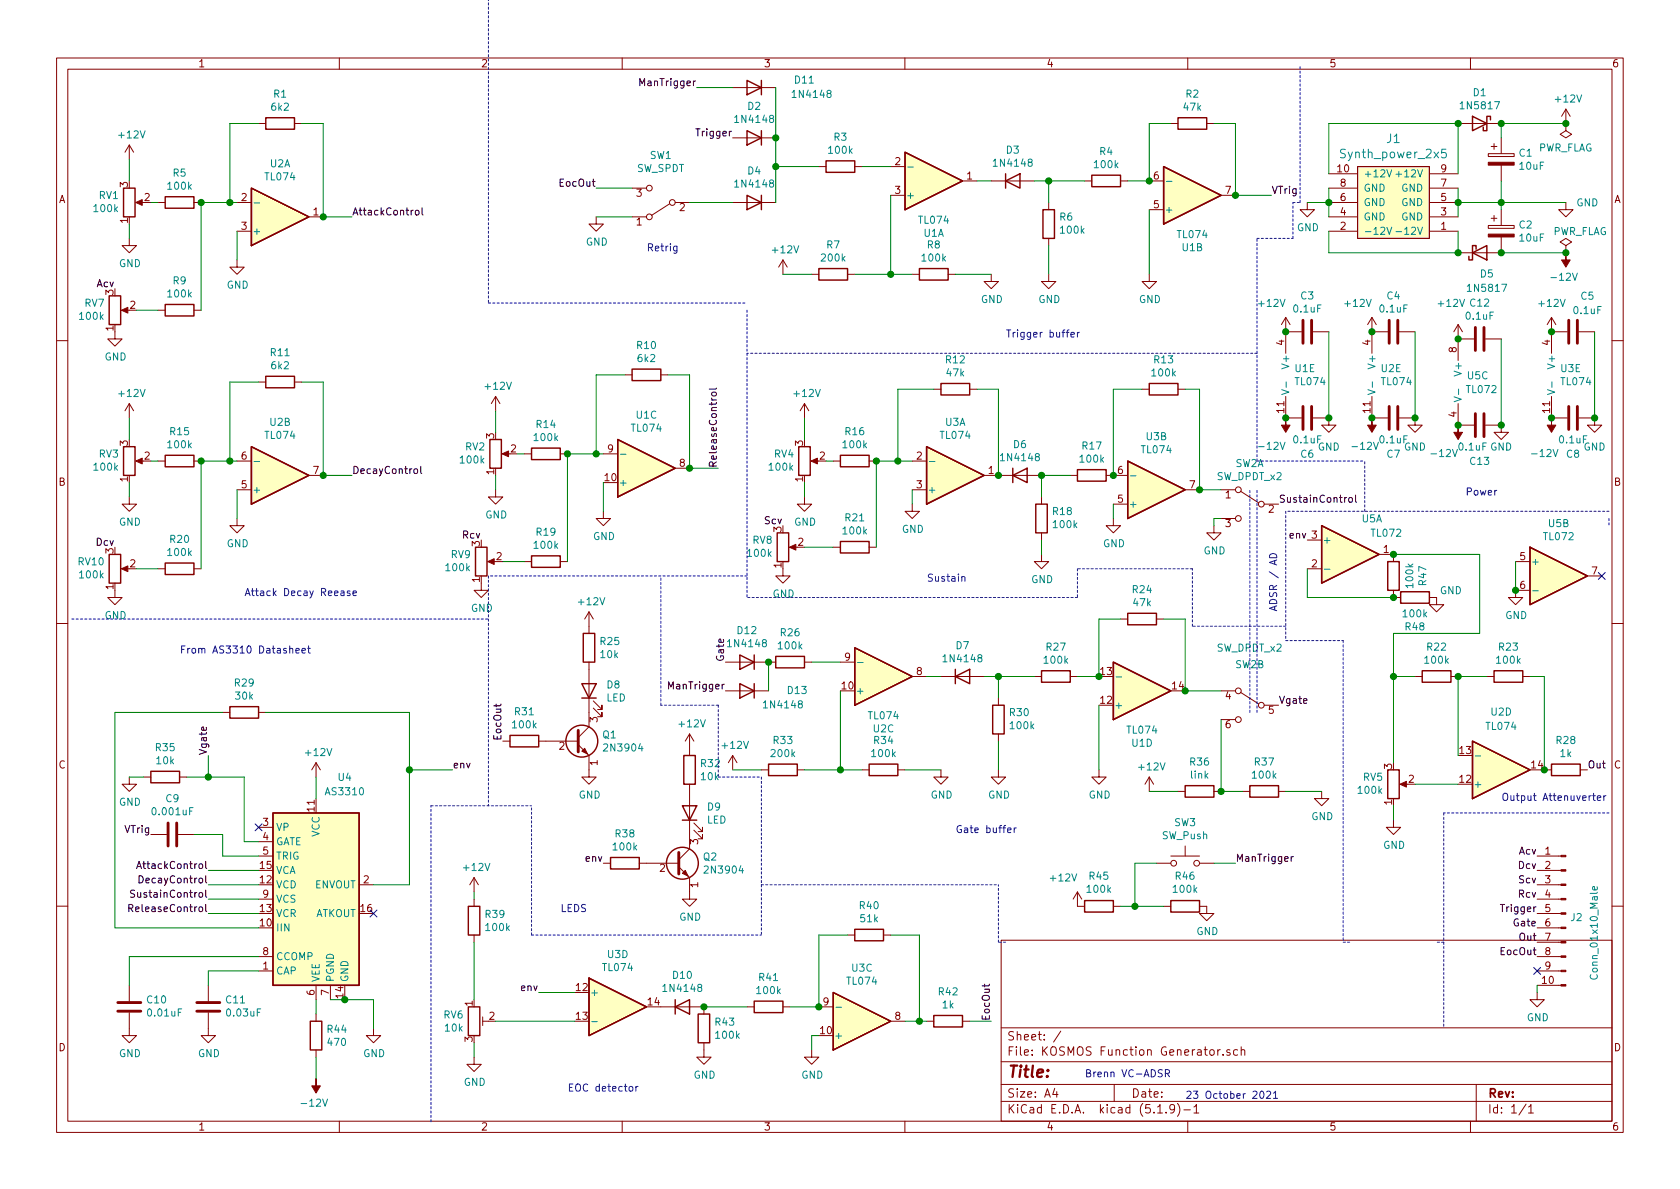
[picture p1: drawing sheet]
<svg xmlns="http://www.w3.org/2000/svg" width="297mm" height="210mm" viewBox="0 0 297 210" stroke-linecap="round" stroke-linejoin="round" font-family="sans-serif">
<g fill="none" stroke="#840000" stroke-width=".18">
<path d="M10 10.3h277v189.9h-277zM12 12.2h273v186.1h-273zM60 10.3v1.9M110 10.3v1.9M129.5 15.5h7.7M160 10.3v1.9M210 10.3v1.9M260 10.3v1.9M276.9 19.3l-.8 1.3M276.9 19.3v2.5M276.9 19.3l.7 1.3M22.9 25.6v2.6"/>
<path d="M22.9 25.6l-.8 1.3M22.9 25.6l.7 1.3M24.4 35.8h1M27.9 35.8h1.3M34.3 35.8h1.3M41.9 35.8h2.5M45.7 21.8h1.3M52.1 21.8h1.2M54.6 38.3h2.5M105.4 38.3v1.3h1.3l-1.3 1.3-1.3-1.3h1.3M111.8 38.3h2.5M111.8 33.3h2.5"/>
<path d="M118.4 36.1l-3.2 2M119.4 35.8h2.5M129.5 35.8h7.7M129.5 24.4h7.7M144.8 29.5h1.2M151.1 29.5h1.3M157.5 34.5h2.5M157.5 29.5h2.5M170.2 32h2.5M175.3 32h7.6M185.4 35.8v1.3M191.8 32h1.2"/>
<path d="M198.1 32h1.3M203.2 32h2.5M203.2 37.1h2.5M207 21.8h1.3M213.4 21.8h1.2M215.9 34.5h2.5M231.1 35.8v1.3h1.3l-1.3 1.2-1.2-1.2h1.2M234.9 38.3h5.1M234.9 35.8h5.1M234.9 33.3h5.1M234.9 30.7h5.1M240 29.5h12.7v12.7h-12.7z"/>
<path d="M252.7 38.3h5.1M252.7 35.8h5.1M252.7 33.3h5.1M252.7 30.7h5.1M257.8 21.8h7.6M263.1 39.9h4.6v.5h-4.6zM263.1 27.2h4.6v.5h-4.6zM263.7 38.6h1M263.7 25.9h1M264.2 25.4v1M264.2 38.1v1M265.4 24.4v2.8"/>
<path d="M265.4 29.2v2.8M265.4 37.1v2.8M276.9 21.8v1.3l1 .6-1 .7-1.1-.7 1.1-.6M276.9 21.8h.1M276.9 35.8v1.3h1.2l-1.2 1.2-1.3-1.2h1.3M20.3 58.7v1.2h1.3l-1.3 1.3-1.3-1.3h1.3M21.8 54.9h1.1M22.9 42.2v1.2h1.2l-1.2 1.3-1.3-1.3h1.3M27.9 54.9h1.3M34.3 54.9h1.3M41.9 46v1.2h1.3l-1.3 1.3-1.3-1.3h1.3M41.9 40.9h2.5"/>
<path d="M138.4 46l-.7 1.2M138.4 46v2.5M138.4 46l.8 1.2M143.5 48.5h1.3M149.9 48.5h1.2M161.3 48.5h1.3M167.6 48.5h1.3M175.3 48.5v1.3h1.2l-1.2 1.2-1.3-1.2h1.3M185.4 48.5v1.3h1.3l-1.3 1.2-1.3-1.2h1.3M185.4 42.2v1.2M203.2 48.5v1.3h1.3l-1.3 1.2-1.3-1.2h1.3M227.3 58.7h2.8"/>
<path d="M227.3 56.1l-.7 1.3M227.3 56.1v6.4M227.3 56.1l.8 1.3M232.2 58.7h2.7M234.9 40.9h5.1M242.6 58.7h2.8M242.6 56.1v6.4M242.6 56.1l-.8 1.3M242.6 56.1l.7 1.3M247.4 58.7h2.8M252.7 40.9h5.1M257.8 57.4l-.8 1.3"/>
<path d="M257.8 57.4v6.3M257.8 57.4l.8 1.3M257.8 59.9h2.8M262.6 59.9h2.8M265.4 41.9v2.8h-7.6M274.3 56.1v6.4M274.3 58.7h2.8M274.3 56.1l-.7 1.3M274.3 56.1l.8 1.3M276.9 43.4l1-.6-1-.6-1.1 .6 1.1 .6v1.3M276.9 44.7h.1M279.1 58.7h2.8"/>
<path d="M10 60.2h2M22.9 71.4v2.5M22.9 71.4l-.8 1.2M22.9 71.4l.7 1.2M45.7 67.6h1.3M52.1 67.6h1.2M87.6 70.1l-.7 1.3M87.6 70.1v2.5M87.6 70.1l.8 1.3M110.5 66.3h1.3M116.8 66.3h1.3M142.2 71.4l-.7 1.2"/>
<path d="M142.2 71.4v2.5M142.2 71.4l.8 1.2M165.1 68.8h1.3M171.4 68.8h1.3M201.9 68.8h1.3M208.3 68.8h1.2M227.3 70.1v3.8h2.8M232.2 73.9h2.7v1.3h1.3l-1.3 1.2-1.2-1.2h1.2M242.6 70.1v3.8h2.8M247.4 73.9h2.8v1.3h1.3l-1.3 1.2-1.3-1.2h1.3M257.8 71.4v3.8h2.8M262.6 75.2h2.8v1.2h1.3l-1.3 1.3-1.2-1.3h1.2"/>
<path d="M274.3 70.1v3.8h2.8M279.1 73.9h2.8v1.3h1.3l-1.3 1.2-1.2-1.2h1.2M285 60.2h2M22.9 87.9v1.2h1.2l-1.2 1.3-1.3-1.3h1.3M24.4 81.5h1M27.9 81.5h1.3M34.3 81.5h1.3M41.9 91.7v1.3h1.3l-1.3 1.2-1.3-1.2h1.3M41.9 81.5h2.5M41.9 86.6h2.5M54.6 84.1h2.5M86.6 99.3h1"/>
<path d="M87.6 86.6v1.3h1.3l-1.3 1.2-1.2-1.2h1.2M89.2 80.3h1M92.7 80.3h1.3M92.7 99.3h1.3M99.1 80.3h1.2M99.1 99.3h1.2M106.7 90.4v1.3h1.2l-1.2 1.3-1.3-1.3h1.3M106.7 80.3h2.5M119.4 82.8h2.5M140 96.8h1M142.2 87.9v1.2h1.3l-1.3 1.3-1.2-1.3h1.2M143.8 81.5h1"/>
<path d="M147.3 81.5h1.3M147.3 96.8h1.3M153.7 81.5h1.2M153.7 96.8h1.2M161.3 89.1v1.3h1.3l-1.3 1.3-1.3-1.3h1.3M161.3 81.5h2.5M161.3 86.6h2.5M174 84.1h10.1M184.1 98v1.3h1.3l-1.3 1.3-1.2-1.3h1.2M184.1 87.9v1.2M184.1 94.2v1.3M189.2 84.1h1.3"/>
<path d="M195.6 84.1h3.8M196.8 91.7v1.3h1.3l-1.3 1.2-1.2-1.2h1.2M196.8 89.1h2.6M209.5 86.6h2.6M214.6 93v1.2h1.3l-1.3 1.3-1.2-1.3h1.2M215.9 86.6h2.5M215.9 91.7h2.5M219.3 86.9l3.2 2M223.5 89.1h2.6M231.1 95.5h2.6M243.8 98h2.6v1.3M268 99.3h2.5"/>
<path d="M10 110.3h2M20.3 104.4v1.3h1.3l-1.3 1.2-1.3-1.2h1.3M21.8 100.6h1.1M27.9 100.6h1.3M34.3 100.6h1.3M85.1 103.1v1.3h1.3l-1.3 1.3-1.3-1.3h1.3M104.1 108.2l-.7 1.3M104.1 108.2v3.8M104.1 117.1v11.4l-1.9 1.9M104.1 108.2l.8 1.3M128.3 117.1h8.9M138.4 100.6v1.2h1.3l-1.3 1.3-1.2-1.3h1.2"/>
<path d="M142.2 117.1h1.3M148.6 117.1h2.5M161.3 119.6h2.5M166.4 119.6h7.6M182.9 119.6h1.2M189.2 119.6h1.3M198.1 109.5h1.3M204.5 109.5h1.2M231.1 100.6h2.6M246.4 104.4v1.3h1.2M250.2 119.6h1.3M252.7 105.7h1.3v1.2h1.3l-1.3 1.3-1.3-1.3h1.3"/>
<path d="M256.5 119.6h1.3M262.9 119.6h1.3M269.2 119.6h1.3M270.5 104.4h-2.5v1.3h1.2l-1.2 1.2-1.3-1.2h1.3M280.7 101.8h2.5M285 110.3h2M22.9 137.4v1.3h1.2l-1.2 1.2-1.3-1.2h1.3M25.4 137.4h1.3M31.7 137.4h1.3M39.4 126h1.2M45.7 126h1.3M55.9 134.9v2.5"/>
<path d="M55.9 134.9l-.8 1.2M55.9 134.9l.7 1.2M88.9 131.1h1.3M95.2 131.1h7M102.2 131.7l1.9 1.9v3.8h1.3l-1.3 1.3-1.2-1.3h1.2M104.9 125.2l1.5 1.5v-.7v.7h-.7M104.9 123.9l1.5 1.6v-.8v.8h-.7M121.9 129.8l-.7 1.3M121.9 129.8v3.8M121.9 138.7v11.4l-1.9 1.9M121.9 129.8l.8 1.3M128.3 122.2h7.6"/>
<path d="M129.5 133.6l-.7 1.3M129.5 133.6v2.5M129.5 133.6l.8 1.3M134.6 136.1h1.3M141 136.1h1.2M152.4 136.1h1.3M158.7 136.1h1.3M166.4 136.1v1.3h1.2l-1.2 1.3-1.3-1.3h1.3M176.5 136.1v1.3h1.3l-1.3 1.3-1.2-1.3h1.2M176.5 123.4v1.3M176.5 129.8v1.3M194.3 136.1v1.3h1.3l-1.3 1.3-1.3-1.3h1.3"/>
<path d="M203.2 137.4l-.8 1.3M203.2 137.4v2.5M203.2 137.4l.8 1.3M208.3 139.9h1.2M214.6 139.9h1.3M215.9 122.2h2.5M215.9 127.2h2.5M219.3 122.4l3.2 2.1M219.7 139.9h1.3M223.5 124.7h2.6M226.1 139.9h1.2M233.7 139.9v1.3h1.2l-1.2 1.3-1.3-1.3h1.3"/>
<path d="M247.9 138.7h1M273 136.1h1.3M279.4 136.1h1.3M26.7 147.6h2.8M31.5 147.6h2.8M45.7 151.4h2.6M45.7 146.3h2.6M45.7 148.8h2.6M45.7 159h2.6M63.5 156.5h2.5M83.8 155.2l-.7 1.3M83.8 155.2v2.5"/>
<path d="M83.8 159v1.3M83.8 155.2l.8 1.3M106.7 152.6h1.2M113 152.6h7M120 153.3l1.9 1.9v3.8h1.3l-1.3 1.3-1.3-1.3h1.3M122.7 146.8l1.5 1.5v-.7v.7h-.8M122.7 145.5l1.5 1.6v-.8v.8h-.8M190.5 157.7v2.6h1.3M190.5 157.7l-.8 1.3M190.5 157.7l.8 1.3M204.5 152.6h2.5M207 151.4h5.1"/>
<path d="M209.5 149.6v1.8M212.1 152.6h2.5M246.4 145v1.3h1.2l-1.2 1.3-1.3-1.3h1.3M271.8 151.4h4.2M271.8 156.5h4.2M271.8 159h4.2M271.8 153.9h4.2M10 160.2h2M22.9 179.1v4h1.2l-1.2 1.3-1.3-1.3h1.3M22.9 174.2v2.8M36.8 179.1v4h1.3l-1.3 1.3-1.2-1.3h1.2M36.8 174.2v2.8"/>
<path d="M45.7 171.7h2.6M45.7 169.2h2.6M55.9 174.2v2.6M55.9 179.3v1.3M58.4 174.2v2.6M83.8 165.3v1.3M85.3 179.8v1.6M116.8 178h7.7v1.3M132.1 178h1.2M138.4 178h1.3M144.8 178h2.5M149.9 165.3h1.2"/>
<path d="M156.2 165.3h1.3M177 166.3h108v32h-108zM196.8 160.3h1.3M205.7 160.3h1.3M212.1 160.3h1.3v1.2h1.2l-1.2 1.3-1.3-1.3h1.3M271.8 175.5v1.3h1.2l-1.2 1.2-1.3-1.2h1.3M271.8 171.7h4.2M271.8 169.2h4.2M271.8 174.2h4.2M271.8 166.6h4.2M271.8 164.1h4.2M271.8 161.5h4.2"/>
<path d="M285 160.2h2M55.9 185.7v1.2M60 198.3v1.9M66 181.9v1.2h1.3l-1.3 1.3-1.2-1.3h1.2M83.8 186.9v1.3h1.3l-1.3 1.3-1.3-1.3h1.3M85.3 180.6h1.1M110 198.3v1.9M124.5 184.4v2.5h1.2l-1.2 1.3-1.3-1.3h1.3M143.5 185.7v1.2h1.3l-1.3 1.3-1.3-1.3h1.3M157.5 180.6h2.5M160 198.3v1.9M163.8 180.6h1.3"/>
<path d="M170.2 180.6h1.2M177 194.8h108M177 191.8h108M177 187.8h108M177 181.8h108M186.5 192.5l-.4 1h1M186.8 193v1M187.6 182.3l-1.3 2M197 191.8v3M204.7 196.8h.8M206.2 196.7v.1M207.7 196l-.1 .1a.48 .48 0 0 1-.6 .1l-.2-.2 .2-.6a.48 .48 0 0 1 .6 .1 1.27 1.27 0 0 1-.2 1.2l-.4 .1"/>
<path d="M208.2 195.1a1.71 1.71 0 0 1 0 2.3M209.3 196.3h1.2M210 198.3v1.9M211.1 195.8l.4-.5v1.5M211.1 196.8h.9M214 185.7l.2-.1 .4 .1v.8l-.2 .1-.4-.1zM215.3 185.6v1M215.7 185.6l-.4 .3M216.3 186.5v.1M217.4 185.7l-.3-.1-.2 .2 .1 .2 .4 .2v.3h-.5M218.8 185.7l-.4-.1-.3 .3 .1 .6 .2 .1 .4-.1M219.5 185.7l.2-.1 .3 .1 .1 .9"/>
<path d="M219.5 185.1v1.5M260 198.3v1.9M261 191.8v6.5M269.8 195.2l-1.2 2M270.3 195.8l.4-.5v1.5M270.3 196.8h.8"/>
<circle cx="114.8" cy="38.3" r=".51"/>
<circle cx="114.8" cy="33.3" r=".51"/>
<circle cx="118.9" cy="35.8" r=".51"/>
<circle cx="218.9" cy="86.6" r=".51"/>
<circle cx="218.9" cy="91.7" r=".51"/>
<circle cx="223" cy="89.1" r=".51"/>
<circle cx="218.9" cy="122.2" r=".51"/>
<circle cx="218.9" cy="127.2" r=".51"/>
<circle cx="223" cy="124.7" r=".51"/>
<circle cx="207.5" cy="152.6" r=".51"/>
<circle cx="211.6" cy="152.6" r=".51"/>
</g>
<g fill="none" stroke="#840000" stroke-width=".25">
<path d="M132.1 14.2l2.5 1.3-2.5 1.3zM134.6 14.2v2.6M21.8 33.3h2.1v5h-2.1zM29.2 34.8h5.1v2h-5.1zM44.4 33.3l10.2 5-10.2 5.1zM47 20.8h5.1v2.1h-5.1zM132.1 34.5l2.5 1.3-2.5 1.3zM132.1 23.1l2.5 1.3-2.5 1.2zM134.6 23.1v2.5M134.6 34.5v2.6M146 28.4h5.1v2.1h-5.1zM160 26.9l10.2 5.1-10.2 5.1z"/>
<path d="M177.8 32l2.5-1.3v2.6zM177.8 30.7v2.6M184.4 37.1h2v5.1h-2zM193 31h5.1v2h-5.1zM205.7 29.5l10.2 5-10.2 5.1zM208.3 20.8h5.1v2.1h-5.1zM260.3 20.6l2.6 1.2-2.6 1.3zM263.5 21.2v-.6h-.6v2.5h-.6v-.6M19.3 52.3h2v5.1h-2zM29.2 53.8h5.1v2.1h-5.1zM144.8 47.5h5.1v2h-5.1zM162.6 47.5h5v2h-5z"/>
<path d="M260.3 44.7l2.6-1.3v2.6zM261 44.1v-.7h-.7v2.6h-.6v-.7M21.8 79h2.1v5.1h-2.1zM44.4 79l10.2 5.1-10.2 5zM47 66.5h5.1v2.1h-5.1zM86.6 77.7h2v5.1h-2zM94 79.2h5.1v2.1h-5.1zM109.2 77.7l10.2 5.1-10.2 5.1zM111.8 65.3h5v2h-5zM141.2 79h2.1v5.1h-2.1zM163.8 79l10.2 5.1-10.2 5zM166.4 67.8h5v2h-5z"/>
<path d="M203.2 67.8h5.1v2h-5.1zM19.3 98h2v5.1h-2zM29.2 80.5h5.1v2h-5.1zM29.2 99.6h5.1v2h-5.1zM84.1 96.8h2v5h-2zM94 98.3h5.1v2h-5.1zM137.4 94.2h2v5.1h-2zM148.6 80.5h5.1v2h-5.1zM148.6 95.8h5.1v2h-5.1zM179.1 84.1l2.5-1.3v2.5zM179.1 82.8v2.5M183.1 89.1h2.1v5.1h-2.1z"/>
<path d="M190.5 83.1h5.1v2h-5.1zM199.4 81.5l10.1 5.1-10.1 5.1zM233.7 93l10.1 5-10.1 5.1zM245.4 99.3h2v5.1h-2zM270.5 96.8l10.2 5-10.2 5.1zM103.1 112h2.1v5.1h-2.1zM130.8 115.8l2.5 1.3-2.5 1.3zM133.3 115.8v2.6M137.2 116.1h5v2h-5zM151.1 114.5l10.2 5.1-10.2 5.1zM168.9 119.6l2.5-1.2v2.5zM168.9 118.4v2.5"/>
<path d="M184.1 118.6h5.1v2h-5.1zM196.8 117.1l10.2 5.1-10.2 5zM199.4 108.5h5.1v2h-5.1zM247.6 104.6h5.1v2.1h-5.1zM251.5 118.6h5v2h-5zM264.2 118.6h5v2h-5zM26.7 136.4h5v2h-5zM40.6 125h5.1v2h-5.1zM90.2 130h5v2.1h-5zM102.9 120.9h2.5l-1.3 2.5zM102.9 123.4h2.5M120.9 133.6h2v5.1h-2z"/>
<path d="M130.8 120.9l2.5 1.3-2.5 1.2zM133.3 120.9v2.5M135.9 135.1h5.1v2.1h-5.1zM153.7 135.1h5v2.1h-5zM175.5 124.7h2v5.1h-2zM209.5 138.9h5.1v2.1h-5.1zM221 138.9h5.1v2.1h-5.1zM245.4 136.1h2v5.1h-2zM260.3 131.1l10.2 5-10.2 5.1zM274.3 135.1h5.1v2.1h-5.1zM48.3 143.8h15.2v30.4h-15.2zM107.9 151.6h5.1v2.1h-5.1z"/>
<path d="M120.6 142.5h2.6l-1.3 2.5zM120.6 145h2.6M191.8 159.3h5v2h-5zM207 159.3h5.1v2h-5.1zM82.8 160.3h2v5h-2zM82.8 178h2v5.1h-2zM104.1 173l10.2 5-10.2 5.1zM119.4 178l2.5-1.2v2.5zM119.4 176.8v2.5M123.4 179.3h2.1v5.1h-2.1zM133.3 177h5.1v2.1h-5.1zM147.3 175.5l10.2 5.1-10.2 5.1z"/>
<path d="M151.1 164.3h5.1v2.1h-5.1zM165.1 179.6h5.1v2h-5.1zM54.9 180.6h2v5.1h-2z"/>
<circle cx="102.9" cy="131.1" r="2.82"/>
<circle cx="120.6" cy="152.6" r="2.82"/>
</g>
<g fill="#ffffc2" stroke="#ffffc2" stroke-width=".18">
<path d="M104.1 173l10.2 5-10.2 5.1z"/>
<path d="M147.3 175.5l10.2 5.1-10.2 5.1z"/>
<path d="M270.5 96.8l10.2 5-10.2 5.1z"/>
<path d="M233.7 93l10.1 5-10.1 5.1z"/>
<path d="M163.8 79l10.2 5.1-10.2 5z"/>
<path d="M199.4 81.5l10.1 5.1-10.1 5.1z"/>
<path d="M196.8 117.1l10.2 5.1-10.2 5z"/>
<path d="M151.1 114.5l10.2 5.1-10.2 5.1z"/>
<path d="M205.7 29.5l10.2 5-10.2 5.1z"/>
<path d="M160 26.9l10.2 5.1-10.2 5.1z"/>
<path d="M44.4 33.3l10.2 5-10.2 5.1z"/>
<path d="M44.4 79l10.2 5.1-10.2 5z"/>
<path d="M109.2 77.7l10.2 5.1-10.2 5.1z"/>
<path d="M260.3 131.1l10.2 5-10.2 5.1z"/>
<path d="M48.3 143.8h15.2v30.4h-15.2z"/>
<path d="M240 29.5h12.7v12.7h-12.7z"/>
</g>
<g fill="none" stroke="#008484" stroke-width=".18">
<path d="M44.9 35.9h1M160.5 29.5h1M206.2 32.1h1M245.2 30l.4 1.3 .5-1.3M246.8 30.8h1M255.7 26.4h-.8v.7l.2-.1h.5l.1 .2v.6l-.3 .1h-.3l-.2-.1M245.2 40.2l.4 1.2 .5-1.2M246.8 41h1M226.6 68.9l1.3 .4-1.3 .5M227.4 67.5v1M241.9 68.9l1.2 .4-1.2 .5M242.6 67.5v1"/>
<path d="M257.1 70.2l1.3 .4-1.3 .4M257.9 68.8v1M273.6 68.9l1.3 .4-1.3 .5M274.4 67.5v1M44.9 81.6h1M109.7 80.3h1M164.3 81.6h1M199.9 84.1h1M151.6 117.2h1M197.3 119.7h1M234.2 100.7h1M271 104.5h1"/>
<path d="M260.8 133.7h1M282.4 156.8v.4l-.2 .2-.6-.1v-.5h.3l.1 .6M147.8 178.1h1M104.6 180.7h1"/>
</g>
<g fill="none" stroke="#840000" stroke-width=".51">
<path d="M230.4 56.6v4.1M231.9 56.6v4.1M245.6 56.6v4.1M247.1 56.6v4.1M260.9 57.9v4.1M262.4 57.9v4.1M277.4 56.6v4.1M278.9 56.6v4.1M230.4 71.9v4M231.9 71.9v4M245.6 71.9v4M247.1 71.9v4"/>
<path d="M260.9 73.1v4.1M262.4 73.1v4.1M277.4 71.9v4M278.9 71.9v4M102.2 129.2v3.8M29.7 145.5v4.1M31.2 145.5v4.1M120 150.7v3.9M20.8 177.3h4.1M20.8 178.8h4.1M34.8 177.3h4.1M34.8 178.8h4.1"/>
</g>
<g fill="#840000" stroke="#840000" stroke-width=".18">
<path d="M274.3 73.9v1.3h.8l-.8 1.2-.7-1.2h.7z"/>
<path d="M143.4 81.5l1.1-.5v1z"/>
<path d="M88.8 80.3l1.1-.5v1z"/>
<path d="M139.6 96.8l1.1-.5v1z"/>
<path d="M227.3 73.9v1.3h.8l-.8 1.2-.7-1.2h.7z"/>
<path d="M86.2 99.3l1.2-.5v1z"/>
<path d="M247.5 138.7l1.2-.5v1z"/>
<path d="M21.5 100.6l1.1-.5v1z"/>
<path d="M21.5 54.9l1.1-.5v1z"/>
<path d="M120.6 154.4l.6-.5 .5 1z"/>
<path d="M257.8 75.2v1.2h.8l-.8 1.3-.8-1.3h.8z"/>
<path d="M242.6 73.9v1.3h.7l-.7 1.2-.8-1.2h.8z"/>
<path d="M24 35.8l1.1-.5v1z"/>
<path d="M276 174.1h.9v.3h-.9z"/>
<path d="M276 171.6h.9v.2h-.9z"/>
<path d="M276 169h.9v.3h-.9z"/>
<path d="M276 166.5h.9v.2h-.9z"/>
<path d="M276 164h.9v.2h-.9z"/>
<path d="M276 161.4h.9v.3h-.9z"/>
<path d="M276 158.9h.9v.2h-.9z"/>
<path d="M276 156.3h.9v.3h-.9z"/>
<path d="M276 153.8h.9v.2h-.9z"/>
<path d="M276 151.3h.9v.2h-.9z"/>
<path d="M102.9 132.8l.5-.5 .5 1z"/>
<path d="M55.9 190.7v1.3h.7l-.7 1.3-.8-1.3h.8z"/>
<path d="M24 81.5l1.1-.5v1z"/>
<path d="M276.9 44.7v1.3h.7l-.7 1.2-.8-1.2h.8z"/>
<path d="M263.1 41.4h4.6v.5h-4.6z"/>
<path d="M263.1 28.7h4.6v.5h-4.6z"/>
</g>
<g fill="none" stroke="#0000c2" stroke-width=".18" stroke-dasharray=".4 .4">
<path d="M86.4 0v53.6M228.6 35.8h1.3M229.9 35.8v-24.1M86.4 53.6h45.7M132.1 54.9v50.8M222.2 42.2h6.4M228.6 42.2v-6.4M222.2 62.5h-90.1M222.2 81.5v-39.3M222.2 81.5h19.1M227.3 90.4v22.9M241.3 90.4v-8.9"/>
<path d="M284.5 91.7v1.3M284.5 90.4h-57.2M12.7 109.5h73.7M86.4 101.8v40.7M132.1 101.8h-45.7M190.5 105.7h-58.4M190.5 100.6v5.1M210.8 110.7v-10.1M210.8 100.6h-20.3M227.3 113.3h10.2M227.3 110.7h-16.5M237.5 113.3v53.3"/>
<path d="M116.8 124.7v-22.9M127 137.4h7.6M127 124.7h-10.2M127 124.7v12.7M134.6 137.4v27.9M221 126v-39.4M222.2 126v-39.4M76.2 142.5h17.8M134.6 156.5h41.9M255.3 143.8v38.1M284.5 143.8h-29.2M94 165.3v-22.8"/>
<path d="M94 165.3h40.6M176.5 166.6v-10.1M177.8 166.6h-1.3M237.5 166.6h1.3M255.3 166.6h-1.3M76.2 198.4v-55.9"/>
</g>
<g fill="none" stroke="#008400" stroke-width=".18">
<path d="M123.2 15.5h6.3M137.2 15.5v20.3M22.9 28.2v3.8M22.9 39.6v2.6M26.7 35.8h1.2M41.9 35.8h-6.3v19.1M45.7 21.8h-5.1v14M53.3 21.8h3.8v16.5h5.1M105.4 38.3h6.4M105.4 33.3h6.4M121.9 35.8h7.6M137.2 29.5h7.6"/>
<path d="M152.4 29.5h5.1M157.5 34.5v14M172.7 32h2.6M182.9 32h8.9M185.4 32v3.8M203.2 37.1v11.4M207 21.8h-3.8v10.2h-3.8M214.6 21.8h3.8v12.7h6.4M231.1 35.8h3.8M234.9 30.7v-8.9h22.9v8.9M234.9 33.3v5M257.8 35.8h19.1"/>
<path d="M257.8 33.3v5M265.4 32v5.1M276.9 21.8h-11.5v2.6M24.1 54.9h3.8M41.9 40.9v5.1M138.4 48.5h5.1M151.1 48.5h10.2M168.9 48.5h6.4M185.4 43.4v5.1M234.9 40.9v3.8h22.9v-3.8M234.9 58.7v15.2M250.2 58.7v15.2"/>
<path d="M265.4 44.7h11.5M265.4 59.9v15.3M281.9 58.7v15.2M22.9 73.9v3.8M45.7 67.6h-5.1v13.9M53.3 67.6h3.8v16.5h5.1M87.6 72.6v3.8M110.5 66.3h-5.1v14M118.1 66.3h3.8v16.5h5.1M142.2 73.9v3.8M165.1 68.8h-6.4v12.7M172.7 68.8h3.8v15.3"/>
<path d="M201.9 68.8h-5.1v15.3M209.5 68.8h2.6v17.8h3.8M22.9 85.3v2.6M26.7 81.5h1.2M41.9 81.5h-6.3v19.1M41.9 86.6v5.1M87.6 84.1v2.5M88.9 99.3h3.8M91.4 80.3h1.3M106.7 85.3v5.1M106.7 80.3h-6.4v19M142.2 96.8h5.1"/>
<path d="M142.2 85.3v2.6M146 81.5h1.3M161.3 81.5h-6.4v15.3M161.3 86.6v2.5M184.1 95.5v2.5M189.2 84.1h-5.1v3.8M196.8 89.1v2.6M215.9 91.7h-1.3v1.3M246.4 98h15.2v14h-15.2v22.9M268 99.3v5.1M24.1 100.6h3.8M135.9 117.1v5.1"/>
<path d="M143.5 117.1h5.1M163.8 119.6h2.6M174 119.6h8.9M176.5 119.6v3.8M198.1 109.5h-3.8v10.1h-3.8M205.7 109.5h3.8v12.7h6.4M231.1 100.6v5.1h15.3M246.4 119.6h3.8M262.9 119.6h-5.1v14M270.5 119.6h2.5v16.5M22.9 137.4h2.5M33 137.4h10.2v11.4h2.5"/>
<path d="M36.8 133.6v3.8M39.4 126h-19.1v38.1h25.4M47 126h25.4v30.5h-6.4M55.9 137.4v3.8M72.4 136.1h7.6M129.5 136.1h5.1M142.2 136.1h10.2M148.6 122.2v13.9M160 136.1h6.4M176.5 131.1v5M194.3 124.7v11.4M203.2 139.9h5.1"/>
<path d="M215.9 127.2v12.7h3.8M227.3 139.9h6.4M250.2 138.7h7.6M34.3 147.6h5.1v3.8h6.3M36.8 156.5h8.9M36.8 159h8.9M36.8 153.9h8.9M83.8 157.7v1.3M204.5 152.6h-3.8v7.7M214.6 152.6h3.8M246.4 142.5v2.5M36.8 161.5h8.9"/>
<path d="M45.7 169.2h-22.8v5M45.7 171.7h-8.9v2.5M55.9 176.8v2.5M58.4 176.8h7.6v5.1M83.8 166.6v10.2M95.2 175.5h6.4M124.5 178h7.6M149.9 165.3h-5.1v12.7h-5.1M157.5 165.3h5.1v15.3M198.1 160.3h7.6M271.8 174.2v1.3M55.9 186.9v3.8"/>
<path d="M83.8 184.4v2.5M87.6 180.6h14M144.8 183.1h-1.3v2.6M160 180.6h3.8M171.4 180.6h3.9"/>
</g>
<g fill="none" stroke="#000" stroke-width=".18">
<path d="M73.5 37.2h.3l.3 .2-.1 .6h-.3l-.2-.1zM74.6 36.7v1.1l.2 .2M125.9 69.5l.5-.2 .3 .3-.1 .3-.5 .1-.3-.2zM126.7 68.6l-.2 .2h-1.1M73.2 83l.2-.1 .3 .1 .1 .1-.1 .6h-.3l-.2-.1zM74.4 82.5v1.1l.2 .1M238.6 88h.3l.2 .1-.1 .7h-.3l-.2-.2zM239.7 87.5v1.1l.2 .2M87.7 124.5v.5M88.6 124.5l-.2 .3h-1.1M23.8 157.5l-.5-.1-.2 .3 .1 .3 .5 .2v.3l-.2 .2-.4-.1M24.2 153.6l.4-1.3 .4 1.3"/>
<path d="M24.3 153.2h.6M24.6 154.9a.64 .64 0 0 1 .7 .6 .64 .64 0 0 1-.7 .6zM36.4 152.3v1.1l.2 .2M36.4 154.9v1.1l.2 .1M36.4 159.9v1.1l.2 .2M36.4 157.4v1.1l.2 .2M228.3 151.5v.8M228.7 151.5l-.4 .2M22.8 160.6l.6-.1v-.4l-.1-.2h-.5v1.3M23.1 160.6l.4 .6M174.1 174v.5M174.9 174l-.1 .3h-1.1"/>
</g>
<g fill="none" stroke="#0000c2" stroke-width=".18">
<path d="M119.7 43.5l-.1 1.2-.1 .1-.3-.1M119.7 43.6l-.4-.1-.2 .3 .1 .5h.5M189.4 59.2l.6-.1-.1-.3h-.4l-.1 .1v.7h.5M190.5 58.8v.8M190.9 58.8l-.4 .2M224.6 98a.67 .67 0 0 1 .8-.1 .67 .67 0 0 1 .3 .7h-1.2zM52.3 115.1l.6-.1v-.3l-.4-.1-.2 .2 .1 .6h.5M53.4 115.1l.6-.1-.1-.3-.3-.1-.2 .2 .1 .6h.4M54.4 114.6h.5M54.6 114.2v1.1l.3 .2M60.3 104.5h.5v.8M60.8 104.8h-.4l-.2 .2 .1 .3h.5"/>
<path d="M61.9 104.5h-.3l-.2 .2v.1l.5 .2v.3h-.5M62.4 104.9l.6-.1v-.3h-.4l-.2 .2 .1 .6h.5M170.1 102.1l.2-.2 .2 .1 .1 .8M178.2 146.8l.6-.1-.1-.2-.3-.1-.2 .2v.6h.5M179.3 146.4v.8M179.7 146.4l-.3 .1-.1 .1M281.6 140.7h.5M281.8 140.3v1.1l.3 .1M282.4 141.1l.6-.1v-.2l-.4-.1-.2 .2 .1 .6h.5M283.6 140.7v.8M283.9 140.7l-.3 .2M111.3 192.2l.3-.1 .2 .1 .1 .5-.1 .2-.3 .1-.2-.2z"/>
<path d="M112.4 192.1v.9M112.8 192.1l-.4 .2M205.5 189.2l-.5-.1-.2 .2v.3l.6 .3 .1 .3-.2 .2h-.5M206 189.8h.7l.1-.2-.1-.3-.2-.2h-.5v1.3M206.3 189.8l.5 .6M222.9 193.1l.1-.1a.67 .67 0 0 1 .5 .6 .67 .67 0 0 1-.5 .6l-.3-.5zM224 193.1l.4-.1 .3 .3-.1 .2-.7 .7h.8M225.1 193.3l.4-.3v1.2M225.1 194.2h.8"/>
</g>
<g fill="#008400" stroke="#008400" stroke-width=".25">
<circle cx="121.9" cy="82.8" r=".51"/>
<circle cx="281.9" cy="73.9" r=".51"/>
<circle cx="154.9" cy="81.5" r=".51"/>
<circle cx="158.8" cy="81.5" r=".51"/>
<circle cx="235" cy="73.9" r=".51"/>
<circle cx="57.2" cy="84.1" r=".51"/>
<circle cx="176.5" cy="84.1" r=".51"/>
<circle cx="57.2" cy="38.3" r=".51"/>
<circle cx="105.4" cy="80.3" r=".51"/>
<circle cx="100.3" cy="80.3" r=".51"/>
<circle cx="40.6" cy="81.5" r=".51"/>
<circle cx="35.6" cy="81.5" r=".51"/>
<circle cx="40.6" cy="35.8" r=".51"/>
<circle cx="35.6" cy="35.8" r=".51"/>
<circle cx="265.4" cy="75.2" r=".51"/>
<circle cx="242.6" cy="73.9" r=".51"/>
<circle cx="257.8" cy="59.9" r=".51"/>
<circle cx="242.6" cy="58.7" r=".51"/>
<circle cx="257.8" cy="75.2" r=".51"/>
<circle cx="250.2" cy="73.9" r=".51"/>
<circle cx="61" cy="176.8" r=".51"/>
<circle cx="36.8" cy="137.4" r=".51"/>
<circle cx="246.4" cy="105.7" r=".51"/>
<circle cx="246.4" cy="98" r=".51"/>
<circle cx="268" cy="104.4" r=".51"/>
<circle cx="257.8" cy="35.8" r=".51"/>
<circle cx="196.9" cy="84.1" r=".51"/>
<circle cx="148.6" cy="136.1" r=".51"/>
<circle cx="176.5" cy="119.6" r=".51"/>
<circle cx="194.3" cy="119.6" r=".51"/>
<circle cx="209.6" cy="122.2" r=".51"/>
<circle cx="215.9" cy="139.9" r=".51"/>
<circle cx="137.2" cy="29.5" r=".51"/>
<circle cx="235" cy="35.8" r=".51"/>
<circle cx="218.4" cy="34.5" r=".51"/>
<circle cx="257.8" cy="21.8" r=".51"/>
<circle cx="257.8" cy="44.7" r=".51"/>
<circle cx="265.4" cy="21.8" r=".51"/>
<circle cx="265.4" cy="35.8" r=".51"/>
<circle cx="265.4" cy="44.7" r=".51"/>
<circle cx="273" cy="136.1" r=".51"/>
<circle cx="257.8" cy="119.6" r=".51"/>
<circle cx="246.4" cy="119.6" r=".51"/>
<circle cx="227.3" cy="58.7" r=".51"/>
<circle cx="184.2" cy="84.1" r=".51"/>
<circle cx="212.1" cy="86.6" r=".51"/>
<circle cx="72.4" cy="136.1" r=".51"/>
<circle cx="200.7" cy="160.3" r=".51"/>
<circle cx="124.5" cy="178" r=".51"/>
<circle cx="144.8" cy="178" r=".51"/>
<circle cx="162.6" cy="180.6" r=".51"/>
<circle cx="227.3" cy="73.9" r=".51"/>
<circle cx="135.9" cy="117.1" r=".51"/>
<circle cx="203.2" cy="32" r=".51"/>
<circle cx="274.3" cy="73.9" r=".51"/>
<circle cx="274.3" cy="58.7" r=".51"/>
<circle cx="137.2" cy="24.4" r=".51"/>
<circle cx="157.5" cy="48.5" r=".51"/>
<circle cx="185.4" cy="32" r=".51"/>
<circle cx="276.9" cy="44.7" r=".51"/>
<circle cx="276.9" cy="21.8" r=".51"/>
</g>
<path d="M282.6 101.2l1.2 1.3M283.8 101.2l-1.2 1.3M45.1 145.7l1.2 1.2M46.3 145.7l-1.2 1.2M65.4 160.9l1.2 1.2M66.6 160.9l-1.2 1.2M271.2 171.1l1.2 1.2M272.4 171.1l-1.2 1.2" fill="none" stroke="#000084" stroke-width=".18"/>
<text font-size="2.8" fill="#840000" x="178" y="190.5">Title:</text>
<g font-size="2.1" fill="#008484">
<text x="237.4" y="28">Synth_power_2x5</text>
<text x="245.2" y="25.3">J1</text>
</g>
<g font-size="2.1" fill="#840000">
<text x="178" y="184">Sheet: /</text>
<text x="178" y="186.7">File: KOSMOS Function Generator.sch</text>
<text x="178" y="196.9">KiCad E.D.A. kicad (5.1.9)-1</text>
<text x="178" y="194.1">Size: A4</text>
<text x="200" y="194.1">Date:</text>
<text x="263" y="194.1">Rev:</text>
<text x="263" y="196.9">Id: 1/1</text>
</g>
<g font-size="1.8" fill="#840000">
<text x="35" y="11.9">1</text>
<text x="85" y="11.9">2</text>
<text x="135" y="11.9">3</text>
<text x="185" y="11.9">4</text>
<text x="235" y="11.9">5</text>
<text x="285" y="11.9">6</text>
<text x="158.3" y="29.2">2</text>
<text x="10.4" y="35.9">A</text>
<text x="22.6" y="33.1" transform="rotate(-90 22.6 33.1)">3</text>
<text x="25.6" y="35.6">2</text>
<text x="42.7" y="35.6">2</text>
<text x="112.5" y="34.8">3</text>
<text x="158.3" y="34.3">3</text>
<text x="171" y="31.7">1</text>
<text x="204" y="31.7">6</text>
<text x="216.7" y="34.3">7</text>
<text x="236.5" y="30.5">10</text>
<text x="237" y="35.6">6</text>
<text x="237" y="33">8</text>
<text x="254.8" y="35.6">5</text>
<text x="254.8" y="33">7</text>
<text x="254.8" y="30.5">9</text>
<text x="285.4" y="35.9">A</text>
<text x="22.6" y="39.5" transform="rotate(-90 22.6 39.5)">1</text>
<text x="42.7" y="40.6">3</text>
<text x="55.4" y="38.1">1</text>
<text x="112.5" y="39.9">1</text>
<text x="120.2" y="37.3">2</text>
<text x="204" y="36.8">5</text>
<text x="237" y="40.6">2</text>
<text x="237" y="38.1">4</text>
<text x="254.8" y="40.6">1</text>
<text x="254.8" y="38.1">3</text>
<text x="20.1" y="52.2" transform="rotate(-90 20.1 52.2)">3</text>
<text x="20.1" y="58.5" transform="rotate(-90 20.1 58.5)">1</text>
<text x="23" y="54.6">2</text>
<text x="227.1" y="61.1" transform="rotate(-90 227.1 61.1)">4</text>
<text x="242.3" y="61.1" transform="rotate(-90 242.3 61.1)">4</text>
<text x="257.6" y="62.3" transform="rotate(-90 257.6 62.3)">8</text>
<text x="274.1" y="61.1" transform="rotate(-90 274.1 61.1)">4</text>
<text x="87.4" y="77.6" transform="rotate(-90 87.4 77.6)">3</text>
<text x="227.1" y="73" transform="rotate(-90 227.1 73)">11</text>
<text x="242.3" y="73" transform="rotate(-90 242.3 73)">11</text>
<text x="257.6" y="73.8" transform="rotate(-90 257.6 73.8)">4</text>
<text x="274.1" y="73" transform="rotate(-90 274.1 73)">11</text>
<text x="22.6" y="78.8" transform="rotate(-90 22.6 78.8)">3</text>
<text x="25.6" y="81.3">2</text>
<text x="42.7" y="81.3">6</text>
<text x="55.4" y="83.8">7</text>
<text x="87.4" y="83.9" transform="rotate(-90 87.4 83.9)">1</text>
<text x="90.3" y="80">2</text>
<text x="107.5" y="80">9</text>
<text x="120.2" y="82.5">8</text>
<text x="142" y="78.8" transform="rotate(-90 142 78.8)">3</text>
<text x="144.9" y="81.3">2</text>
<text x="162.1" y="81.3">2</text>
<text x="174.8" y="83.8">1</text>
<text x="197.6" y="83.8">6</text>
<text x="10.4" y="85.9">B</text>
<text x="22.6" y="85.2" transform="rotate(-90 22.6 85.2)">1</text>
<text x="42.7" y="86.4">5</text>
<text x="107" y="85.1">10</text>
<text x="142" y="85.2" transform="rotate(-90 142 85.2)">1</text>
<text x="162.1" y="86.4">3</text>
<text x="197.6" y="88.9">5</text>
<text x="210.3" y="86.4">7</text>
<text x="216.7" y="88.1">1</text>
<text x="285.4" y="85.9">B</text>
<text x="138.2" y="94.1" transform="rotate(-90 138.2 94.1)">3</text>
<text x="216.7" y="93.2">3</text>
<text x="224.3" y="90.7">2</text>
<text x="20.1" y="97.9" transform="rotate(-90 20.1 97.9)">3</text>
<text x="23" y="100.3">2</text>
<text x="84.8" y="96.6" transform="rotate(-90 84.8 96.6)">3</text>
<text x="87.8" y="99.1">2</text>
<text x="138.2" y="100.4" transform="rotate(-90 138.2 100.4)">1</text>
<text x="141.1" y="96.5">2</text>
<text x="231.9" y="100.3">2</text>
<text x="244.6" y="97.8">1</text>
<text x="268.8" y="99.1">5</text>
<text x="281.5" y="101.6">7</text>
<text x="20.1" y="104.2" transform="rotate(-90 20.1 104.2)">1</text>
<text x="84.8" y="103" transform="rotate(-90 84.8 103)">1</text>
<text x="268.8" y="104.1">6</text>
<text x="149.4" y="116.8">9</text>
<text x="162.1" y="119.4">8</text>
<text x="194.6" y="119.4">13</text>
<text x="148.9" y="121.9">10</text>
<text x="194.6" y="124.5">12</text>
<text x="207.3" y="121.9">14</text>
<text x="216.7" y="123.7">4</text>
<text x="105.7" y="127.7" transform="rotate(-90 105.7 127.7)">3</text>
<text x="216.7" y="128.8">6</text>
<text x="224.3" y="126.2">5</text>
<text x="10.4" y="135.9">C</text>
<text x="98.9" y="132.6">2</text>
<text x="105.7" y="135.4" transform="rotate(-90 105.7 135.4)">1</text>
<text x="246.1" y="136" transform="rotate(-90 246.1 136)">3</text>
<text x="258.1" y="133.3">13</text>
<text x="270.8" y="135.9">14</text>
<text x="285.4" y="135.9">C</text>
<text x="55.6" y="143.5" transform="rotate(-90 55.6 143.5)">11</text>
<text x="246.1" y="142.3" transform="rotate(-90 246.1 142.3)">1</text>
<text x="249.1" y="138.4">2</text>
<text x="258.1" y="138.4">12</text>
<text x="46.5" y="146">3</text>
<text x="46.5" y="148.6">4</text>
<text x="123.4" y="149.3" transform="rotate(-90 123.4 149.3)">3</text>
<text x="46" y="153.7">15</text>
<text x="46.5" y="151.1">5</text>
<text x="116.7" y="154.2">2</text>
<text x="273.2" y="151.1">1</text>
<text x="273.2" y="153.7">2</text>
<text x="46" y="156.2">12</text>
<text x="46" y="161.3">13</text>
<text x="46.5" y="158.7">9</text>
<text x="63.8" y="161.3">16</text>
<text x="64.3" y="156.2">2</text>
<text x="123.4" y="156.9" transform="rotate(-90 123.4 156.9)">1</text>
<text x="273.2" y="156.2">3</text>
<text x="273.2" y="158.7">4</text>
<text x="273.2" y="161.3">5</text>
<text x="46" y="163.8">10</text>
<text x="273.2" y="163.8">6</text>
<text x="273.2" y="166.4">7</text>
<text x="46.5" y="171.4">1</text>
<text x="46.5" y="168.9">8</text>
<text x="272.7" y="174">10</text>
<text x="273.2" y="168.9">8</text>
<text x="273.2" y="171.4">9</text>
<text x="55.6" y="176" transform="rotate(-90 55.6 176)">6</text>
<text x="58.2" y="176" transform="rotate(-90 58.2 176)">7</text>
<text x="60.7" y="176.5" transform="rotate(-90 60.7 176.5)">14</text>
<text x="83.6" y="177.9" transform="rotate(-90 83.6 177.9)">1</text>
<text x="101.9" y="175.3">12</text>
<text x="114.6" y="177.8">14</text>
<text x="145.6" y="177.8">9</text>
<text x="10.4" y="185.9">D</text>
<text x="83.6" y="184.2" transform="rotate(-90 83.6 184.2)">3</text>
<text x="86.5" y="180.3">2</text>
<text x="101.9" y="180.3">13</text>
<text x="145.1" y="182.9">10</text>
<text x="158.3" y="180.3">8</text>
<text x="285.4" y="185.9">D</text>
<text x="35" y="199.9">1</text>
<text x="85" y="199.9">2</text>
<text x="135" y="199.9">3</text>
<text x="185" y="199.9">4</text>
<text x="235" y="199.9">5</text>
<text x="285" y="199.9">6</text>
</g>
<g font-size="1.8" fill="#008484">
<text x="48.4" y="17.3">R1</text>
<text x="140.4" y="17.3">1N4148</text>
<text x="140.6" y="14.8">D11</text>
<text x="209.7" y="17.3">R2</text>
<text x="260.5" y="17">D1</text>
<text x="48.1" y="19.6">6k2</text>
<text x="130.3" y="21.7">1N4148</text>
<text x="132.2" y="19.4">D2</text>
<text x="209.3" y="19.6">47k</text>
<text x="258.5" y="19.3">1N5817</text>
<text x="275.2" y="18.1">+12V</text>
<text x="21.2" y="24.5">+12V</text>
<text x="47.8" y="29.6">U2A</text>
<text x="114.9" y="28.1">SW1</text>
<text x="146.6" y="27.2">100k</text>
<text x="147.5" y="24.9">R3</text>
<text x="176" y="29.5">1N4148</text>
<text x="178" y="27.2">D3</text>
<text x="193.6" y="29.7">100k</text>
<text x="194.5" y="27.4">R4</text>
<text x="268.6" y="27.7">C1</text>
<text x="271.9" y="26.8">PWR_FLAG</text>
<text x="17.6" y="35.2">RV1</text>
<text x="29.8" y="33.5">100k</text>
<text x="30.6" y="31.2">R5</text>
<text x="47" y="31.9">TL074</text>
<text x="112.5" y="30.4">SW_SPDT</text>
<text x="130.3" y="33.2">1N4148</text>
<text x="132.2" y="30.9">D4</text>
<text x="160.1" y="35.2">+</text>
<text x="241" y="31.4">+12V</text>
<text x="241" y="33.9">GND</text>
<text x="247.5" y="31.4">+12V</text>
<text x="247.8" y="33.9">GND</text>
<text x="268.8" y="30">10uF</text>
<text x="16.7" y="37.5">100k</text>
<text x="44.6" y="41.5">+</text>
<text x="162.6" y="39.6">TL074</text>
<text x="163.3" y="41.9">U1A</text>
<text x="187.4" y="39">R6</text>
<text x="187.6" y="41.3">100k</text>
<text x="205.9" y="37.7">+</text>
<text x="229.3" y="40.9">GND</text>
<text x="241" y="41.5">-12V</text>
<text x="241" y="39">GND</text>
<text x="241" y="36.4">GND</text>
<text x="247.8" y="39">GND</text>
<text x="247.8" y="36.4">GND</text>
<text x="248" y="41.5">-12V</text>
<text x="268.6" y="40.4">C2</text>
<text x="274.4" y="41.6">PWR_FLAG</text>
<text x="278.7" y="36.5">GND</text>
<text x="21" y="47.2">GND</text>
<text x="103.6" y="43.4">GND</text>
<text x="136.7" y="44.8">+12V</text>
<text x="145.4" y="46.2">200k</text>
<text x="146.2" y="43.9">R7</text>
<text x="163.1" y="46.2">100k</text>
<text x="164" y="43.9">R8</text>
<text x="208.3" y="42.1">TL074</text>
<text x="209.1" y="44.4">U1B</text>
<text x="268.8" y="42.7">10uF</text>
<text x="29.8" y="52.6">100k</text>
<text x="30.6" y="50.3">R9</text>
<text x="40.1" y="51">GND</text>
<text x="173.4" y="53.6">GND</text>
<text x="183.6" y="53.6">GND</text>
<text x="201.4" y="53.6">GND</text>
<text x="230" y="53">C3</text>
<text x="245.3" y="53">C4</text>
<text x="259.8" y="51.6">1N5817</text>
<text x="261.8" y="49.1">D5</text>
<text x="274.6" y="49.7">-12V</text>
<text x="279.6" y="53">C5</text>
<text x="14.2" y="56.6">100k</text>
<text x="15" y="54.2">RV7</text>
<text x="222.7" y="54.3">+12V</text>
<text x="228.8" y="55.3">0.1uF</text>
<text x="237.9" y="54.3">+12V</text>
<text x="244.1" y="55.3">0.1uF</text>
<text x="254.5" y="54.3">+12V</text>
<text x="259.3" y="56.5">0.1uF</text>
<text x="260" y="54.2">C12</text>
<text x="272.2" y="54.3">+12V</text>
<text x="278.4" y="55.5">0.1uF</text>
<text x="18.5" y="63.7">GND</text>
<text x="47.9" y="63">R11</text>
<text x="48.1" y="65.3">6k2</text>
<text x="112.7" y="61.7">R10</text>
<text x="112.8" y="64">6k2</text>
<text x="167.3" y="64.3">R12</text>
<text x="204.1" y="64.3">R13</text>
<text x="228" y="64.8" transform="rotate(-90 228 64.8)">V+</text>
<text x="229" y="65.8">U1E</text>
<text x="243.2" y="64.8" transform="rotate(-90 243.2 64.8)">V+</text>
<text x="244.2" y="65.8">U2E</text>
<text x="275" y="64.8" transform="rotate(-90 275 64.8)">V+</text>
<text x="276" y="65.8">U3E</text>
<text x="21.2" y="70.2">+12V</text>
<text x="85.9" y="68.9">+12V</text>
<text x="140.5" y="70.2">+12V</text>
<text x="167.4" y="66.6">47k</text>
<text x="203.8" y="66.6">100k</text>
<text x="229.1" y="68.1">TL074</text>
<text x="244.4" y="68.1">TL074</text>
<text x="258.4" y="66.1" transform="rotate(-90 258.4 66.1)">V+</text>
<text x="259.4" y="69.5">TL072</text>
<text x="259.5" y="67.1">U5C</text>
<text x="276.1" y="68.1">TL074</text>
<text x="30.1" y="77">R15</text>
<text x="47" y="77.6">TL074</text>
<text x="47.8" y="75.3">U2B</text>
<text x="94.6" y="78">100k</text>
<text x="94.9" y="75.7">R14</text>
<text x="111.8" y="76.3">TL074</text>
<text x="112.5" y="74">U1C</text>
<text x="149.5" y="77">R16</text>
<text x="166.4" y="77.6">TL074</text>
<text x="167.2" y="75.3">U3A</text>
<text x="202.7" y="77.8">U3B</text>
<text x="16.7" y="83.2">100k</text>
<text x="17.6" y="80.9">RV3</text>
<text x="29.8" y="79.3">100k</text>
<text x="81.5" y="82">100k</text>
<text x="82.3" y="79.6">RV2</text>
<text x="136.1" y="83.2">100k</text>
<text x="136.9" y="80.9">RV4</text>
<text x="149.2" y="79.3">100k</text>
<text x="177.2" y="81.6">1N4148</text>
<text x="179.2" y="79.2">D6</text>
<text x="191.1" y="81.8">100k</text>
<text x="191.4" y="79.5">R17</text>
<text x="201.9" y="80.2">TL074</text>
<text x="218.4" y="82.6">SW2A</text>
<text x="222.9" y="79.5">-12V</text>
<text x="228.8" y="78.4">0.1uF</text>
<text x="230" y="80.9">C6</text>
<text x="233" y="79.7">GND</text>
<text x="239.4" y="79.5">-12V</text>
<text x="244.1" y="78.4">0.1uF</text>
<text x="245.3" y="80.9">C7</text>
<text x="248.2" y="79.7">GND</text>
<text x="253.4" y="80.8">-12V</text>
<text x="258" y="79.7">0.1uF GND</text>
<text x="260" y="82.2">C13</text>
<text x="271.2" y="80.8">-12V</text>
<text x="275.8" y="78.4">0.1uF</text>
<text x="277" y="80.9">C8</text>
<text x="280" y="79.7">GND</text>
<text x="44.6" y="87.2">+</text>
<text x="109.3" y="86">+</text>
<text x="164" y="87.2">+</text>
<text x="199.5" y="89.8">+</text>
<text x="215.2" y="84.9">SW_DPDT_x2</text>
<text x="21" y="93">GND</text>
<text x="85.8" y="91.7">GND</text>
<text x="94.9" y="94.7">R19</text>
<text x="104.9" y="95.5">GND</text>
<text x="140.4" y="93">GND</text>
<text x="149.2" y="94.5">100k</text>
<text x="149.5" y="92.2">R21</text>
<text x="159.5" y="94.2">GND</text>
<text x="186.2" y="91.1">R18</text>
<text x="186.4" y="93.4">100k</text>
<text x="240.8" y="92.4">U5A</text>
<text x="242.6" y="94.9">TL072</text>
<text x="273" y="95.5">TL072</text>
<text x="273.8" y="93.2">U5B</text>
<text x="13.9" y="100">RV10</text>
<text x="29.8" y="98.3">100k</text>
<text x="30.1" y="96">R20</text>
<text x="40.1" y="96.8">GND</text>
<text x="79" y="101">100k</text>
<text x="79.8" y="98.7">RV9</text>
<text x="94.6" y="97">100k</text>
<text x="132.3" y="98.5">100k</text>
<text x="133.1" y="96.2">RV8</text>
<text x="195" y="96.8">GND</text>
<text x="212.8" y="98">GND</text>
<text x="233.8" y="96.1">+</text>
<text x="270.6" y="99.9">+</text>
<text x="14.2" y="102.3">100k</text>
<text x="102.4" y="107">+12V</text>
<text x="136.6" y="105.7">GND</text>
<text x="182.3" y="103.1">GND</text>
<text x="200.3" y="104.9">R24</text>
<text x="200.5" y="107.2">47k</text>
<text x="249.9" y="103.8" transform="rotate(-90 249.9 103.8)">100k</text>
<text x="252.2" y="103.5" transform="rotate(-90 252.2 103.5)">R47</text>
<text x="254.6" y="105.1">GND</text>
<text x="18.5" y="109.5">GND</text>
<text x="83.3" y="108.2">GND</text>
<text x="130.4" y="112.1">D12</text>
<text x="138.1" y="112.5">R26</text>
<text x="248.2" y="109.2">100k</text>
<text x="248.5" y="111.5">R48</text>
<text x="266.1" y="109.5">GND</text>
<text x="106.2" y="114.1">R25</text>
<text x="106.2" y="116.4">10k</text>
<text x="129" y="114.4">1N4148</text>
<text x="137.7" y="114.8">100k</text>
<text x="167.1" y="117.1">1N4148</text>
<text x="169.1" y="114.8">D7</text>
<text x="184.7" y="117.4">100k</text>
<text x="185.1" y="115.1">R27</text>
<text x="215.2" y="115.2">SW_DPDT_x2</text>
<text x="218.4" y="118.2">SW2B</text>
<text x="252" y="117.4">100k</text>
<text x="252.4" y="115.1">R22</text>
<text x="264.7" y="117.4">100k</text>
<text x="265.1" y="115.1">R23</text>
<text x="41.6" y="121.4">R29</text>
<text x="41.7" y="123.7">30k</text>
<text x="107.2" y="124">LED</text>
<text x="107.3" y="121.7">D8</text>
<text x="135.3" y="125.3">1N4148</text>
<text x="139.3" y="122.7">D13</text>
<text x="151.3" y="122.8">+</text>
<text x="197" y="125.3">+</text>
<text x="90.8" y="128.8">100k</text>
<text x="91.1" y="126.5">R31</text>
<text x="106.6" y="130.6">Q1</text>
<text x="120.2" y="128.6">+12V</text>
<text x="136.8" y="131.6">R33</text>
<text x="153.7" y="127.2">TL074</text>
<text x="154.5" y="129.5">U2C</text>
<text x="154.6" y="131.6">R34</text>
<text x="178.6" y="126.6">R30</text>
<text x="178.7" y="129">100k</text>
<text x="199.4" y="129.7">TL074</text>
<text x="262.9" y="129.1">TL074</text>
<text x="263.7" y="126.5">U2D</text>
<text x="275.2" y="131.6">R28</text>
<text x="27.6" y="132.8">R35</text>
<text x="27.7" y="135.1">10k</text>
<text x="54.2" y="133.7">+12V</text>
<text x="107.1" y="132.9">2N3904</text>
<text x="124" y="135.7">R32</text>
<text x="124" y="138">10k</text>
<text x="127.8" y="132.4">+12V</text>
<text x="136.5" y="133.9">200k</text>
<text x="154.3" y="133.9">100k</text>
<text x="200.2" y="132">U1D</text>
<text x="201.5" y="136.2">+12V</text>
<text x="210.5" y="135.4">R36</text>
<text x="210.6" y="137.7">link</text>
<text x="221.6" y="137.7">100k</text>
<text x="221.9" y="135.4">R37</text>
<text x="275.9" y="133.9">1k</text>
<text x="21" y="142.5">GND</text>
<text x="29.4" y="141.9">C9</text>
<text x="57.8" y="140.6">AS3310</text>
<text x="59.8" y="138.1">U4</text>
<text x="102.3" y="141.2">GND</text>
<text x="125.1" y="143.3">D9</text>
<text x="164.5" y="141.2">GND</text>
<text x="174.7" y="141.2">GND</text>
<text x="192.5" y="141.2">GND</text>
<text x="240.3" y="140.4">100k</text>
<text x="241.1" y="138.1">RV5</text>
<text x="260.5" y="139.3">+</text>
<text x="27.2" y="144.2">0.001uF</text>
<text x="48.8" y="146.9">VP</text>
<text x="48.8" y="149.5">GATE</text>
<text x="56.5" y="148" transform="rotate(-90 56.5 148)">VCC</text>
<text x="108.9" y="148.1">R38</text>
<text x="125" y="145.6">LED</text>
<text x="205.5" y="148.4">SW_Push</text>
<text x="207.6" y="146.1">SW3</text>
<text x="231.9" y="145">GND</text>
<text x="48.8" y="154.6">VCA</text>
<text x="48.8" y="152">TRIG</text>
<text x="82.1" y="154">+12V</text>
<text x="108.5" y="150.4">100k</text>
<text x="124.4" y="152.2">Q2</text>
<text x="124.9" y="154.5">2N3904</text>
<text x="185.9" y="155.9">+12V</text>
<text x="192.7" y="155.6">R45</text>
<text x="207.9" y="155.6">R46</text>
<text x="244.6" y="150.1">GND</text>
<text x="48.8" y="157.1">VCD</text>
<text x="48.8" y="159.6">VCS</text>
<text x="55.6" y="157.1">ENVOUT</text>
<text x="152" y="160.8">R40</text>
<text x="192.3" y="157.9">100k</text>
<text x="207.6" y="157.9">100k</text>
<text x="48.8" y="164.7">IIN</text>
<text x="48.8" y="162.2">VCR</text>
<text x="55.6" y="162.2">ATKOUT</text>
<text x="85.9" y="162.3">R39</text>
<text x="86" y="164.6">100k</text>
<text x="120.1" y="162.8">GND</text>
<text x="152.2" y="163.1">51k</text>
<text x="211.5" y="165.3">GND</text>
<text x="277.8" y="162.9">J2</text>
<text x="48.8" y="172.3">CAP</text>
<text x="48.8" y="169.8">CCOMP</text>
<text x="56.5" y="173.7" transform="rotate(-90 56.5 173.7)">VEE</text>
<text x="59.1" y="173.7" transform="rotate(-90 59.1 173.7)">PGND</text>
<text x="61.6" y="173.7" transform="rotate(-90 61.6 173.7)">GND</text>
<text x="106.7" y="171.7">TL074</text>
<text x="107.5" y="169.4">U3D</text>
<text x="119" y="173.1">D10</text>
<text x="134.3" y="173.5">R41</text>
<text x="150.6" y="171.8">U3C</text>
<text x="282.5" y="172.6" transform="rotate(-90 282.5 172.6)">Conn_01x10_Male</text>
<text x="26.1" y="177.4">C10</text>
<text x="26.3" y="179.8">0.01uF</text>
<text x="40" y="177.4">C11</text>
<text x="40.3" y="179.8">0.03uF</text>
<text x="104.3" y="176.1">+</text>
<text x="117.6" y="175.4">1N4148</text>
<text x="133.9" y="175.8">100k</text>
<text x="149.9" y="174.1">TL074</text>
<text x="166" y="176">R42</text>
<text x="166.7" y="178.3">1k</text>
<text x="57.9" y="182.6">R44</text>
<text x="58.1" y="185">470</text>
<text x="78.5" y="180.1">RV6</text>
<text x="78.8" y="182.4">10k</text>
<text x="126.5" y="181.4">R43</text>
<text x="126.7" y="183.7">100k</text>
<text x="147.4" y="183.8">+</text>
<text x="270" y="180.6">GND</text>
<text x="21" y="186.9">GND</text>
<text x="35" y="186.9">GND</text>
<text x="64.2" y="186.9">GND</text>
<text x="122.6" y="190.7">GND</text>
<text x="141.7" y="190.7">GND</text>
<text x="53.6" y="195.7">-12V</text>
<text x="82" y="192">GND</text>
</g>
<g font-size="1.8">
<text x="113.6" y="15.2">ManTrigger</text>
<text x="123.4" y="24.1">Trigger</text>
<text x="99.1" y="33">EocOut</text>
<text x="224.8" y="34.3">VTrig</text>
<text x="62.2" y="38.1">AttackControl</text>
<text x="17.1" y="50.8">Acv</text>
<text x="62.2" y="83.8">DecayControl</text>
<text x="126.7" y="82.8" transform="rotate(-90 126.7 82.8)">ReleaseControl</text>
<text x="226.1" y="88.9">SustainControl</text>
<text x="81.8" y="95.2">Rcv</text>
<text x="135.3" y="92.7">Scv</text>
<text x="228.1" y="95.2">env 3</text>
<text x="17.1" y="96.5">Dcv</text>
<text x="128" y="117.1" transform="rotate(-90 128 117.1)">Gate</text>
<text x="118.6" y="121.9">ManTrigger</text>
<text x="226.1" y="124.5">Vgate</text>
<text x="88.6" y="131.1" transform="rotate(-90 88.6 131.1)">EocOut</text>
<text x="36.6" y="133.6" transform="rotate(-90 36.6 133.6)">Vgate</text>
<text x="80" y="135.9">env</text>
<text x="280.7" y="135.9">Out</text>
<text x="22.1" y="147.3">VTrig</text>
<text x="25.1" y="153.7">AttackControl</text>
<text x="103.6" y="152.4">env</text>
<text x="218.4" y="152.4">ManTrigger</text>
<text x="268.5" y="151.1">Acv</text>
<text x="268.5" y="153.7">Dcv</text>
<text x="23.9" y="161.3">ReleaseControl</text>
<text x="24.2" y="158.7">SustainControl</text>
<text x="25.3" y="156.2">DecayControl</text>
<text x="265.7" y="161.3">Trigger</text>
<text x="268.5" y="158.7">Rcv</text>
<text x="268.6" y="156.2">Scv</text>
<text x="267.8" y="163.8">Gate</text>
<text x="268.7" y="166.4">Out</text>
<text x="265.5" y="168.9">EocOut</text>
<text x="92.2" y="175.3">env</text>
<text x="175" y="180.6" transform="rotate(-90 175 180.6)">EocOut</text>
</g>
<g font-size="1.8" fill="#0000c2">
<text x="114.3" y="44.4">Retrig</text>
<text x="177.8" y="59.7">Trigger buffer</text>
<text x="259.1" y="87.6">Power</text>
<text x="43.2" y="105.4">Attack Decay Reease</text>
<text x="163.8" y="102.9">Sustain</text>
<text x="225.8" y="108.2" transform="rotate(-90 225.8 108.2)">ADSR / AD</text>
<text x="31.7" y="115.6">From AS3310 Datasheet</text>
<text x="265.4" y="141.6">Output Attenuverter</text>
<text x="168.9" y="147.3">Gate buffer</text>
<text x="99.1" y="161.3">LEDS</text>
<text x="191.8" y="190.5">Brenn VC-ADSR</text>
<text x="100.3" y="193">EOC detector</text>
<text x="209.5" y="194.3">23 October 2021</text>
</g>
</svg>
